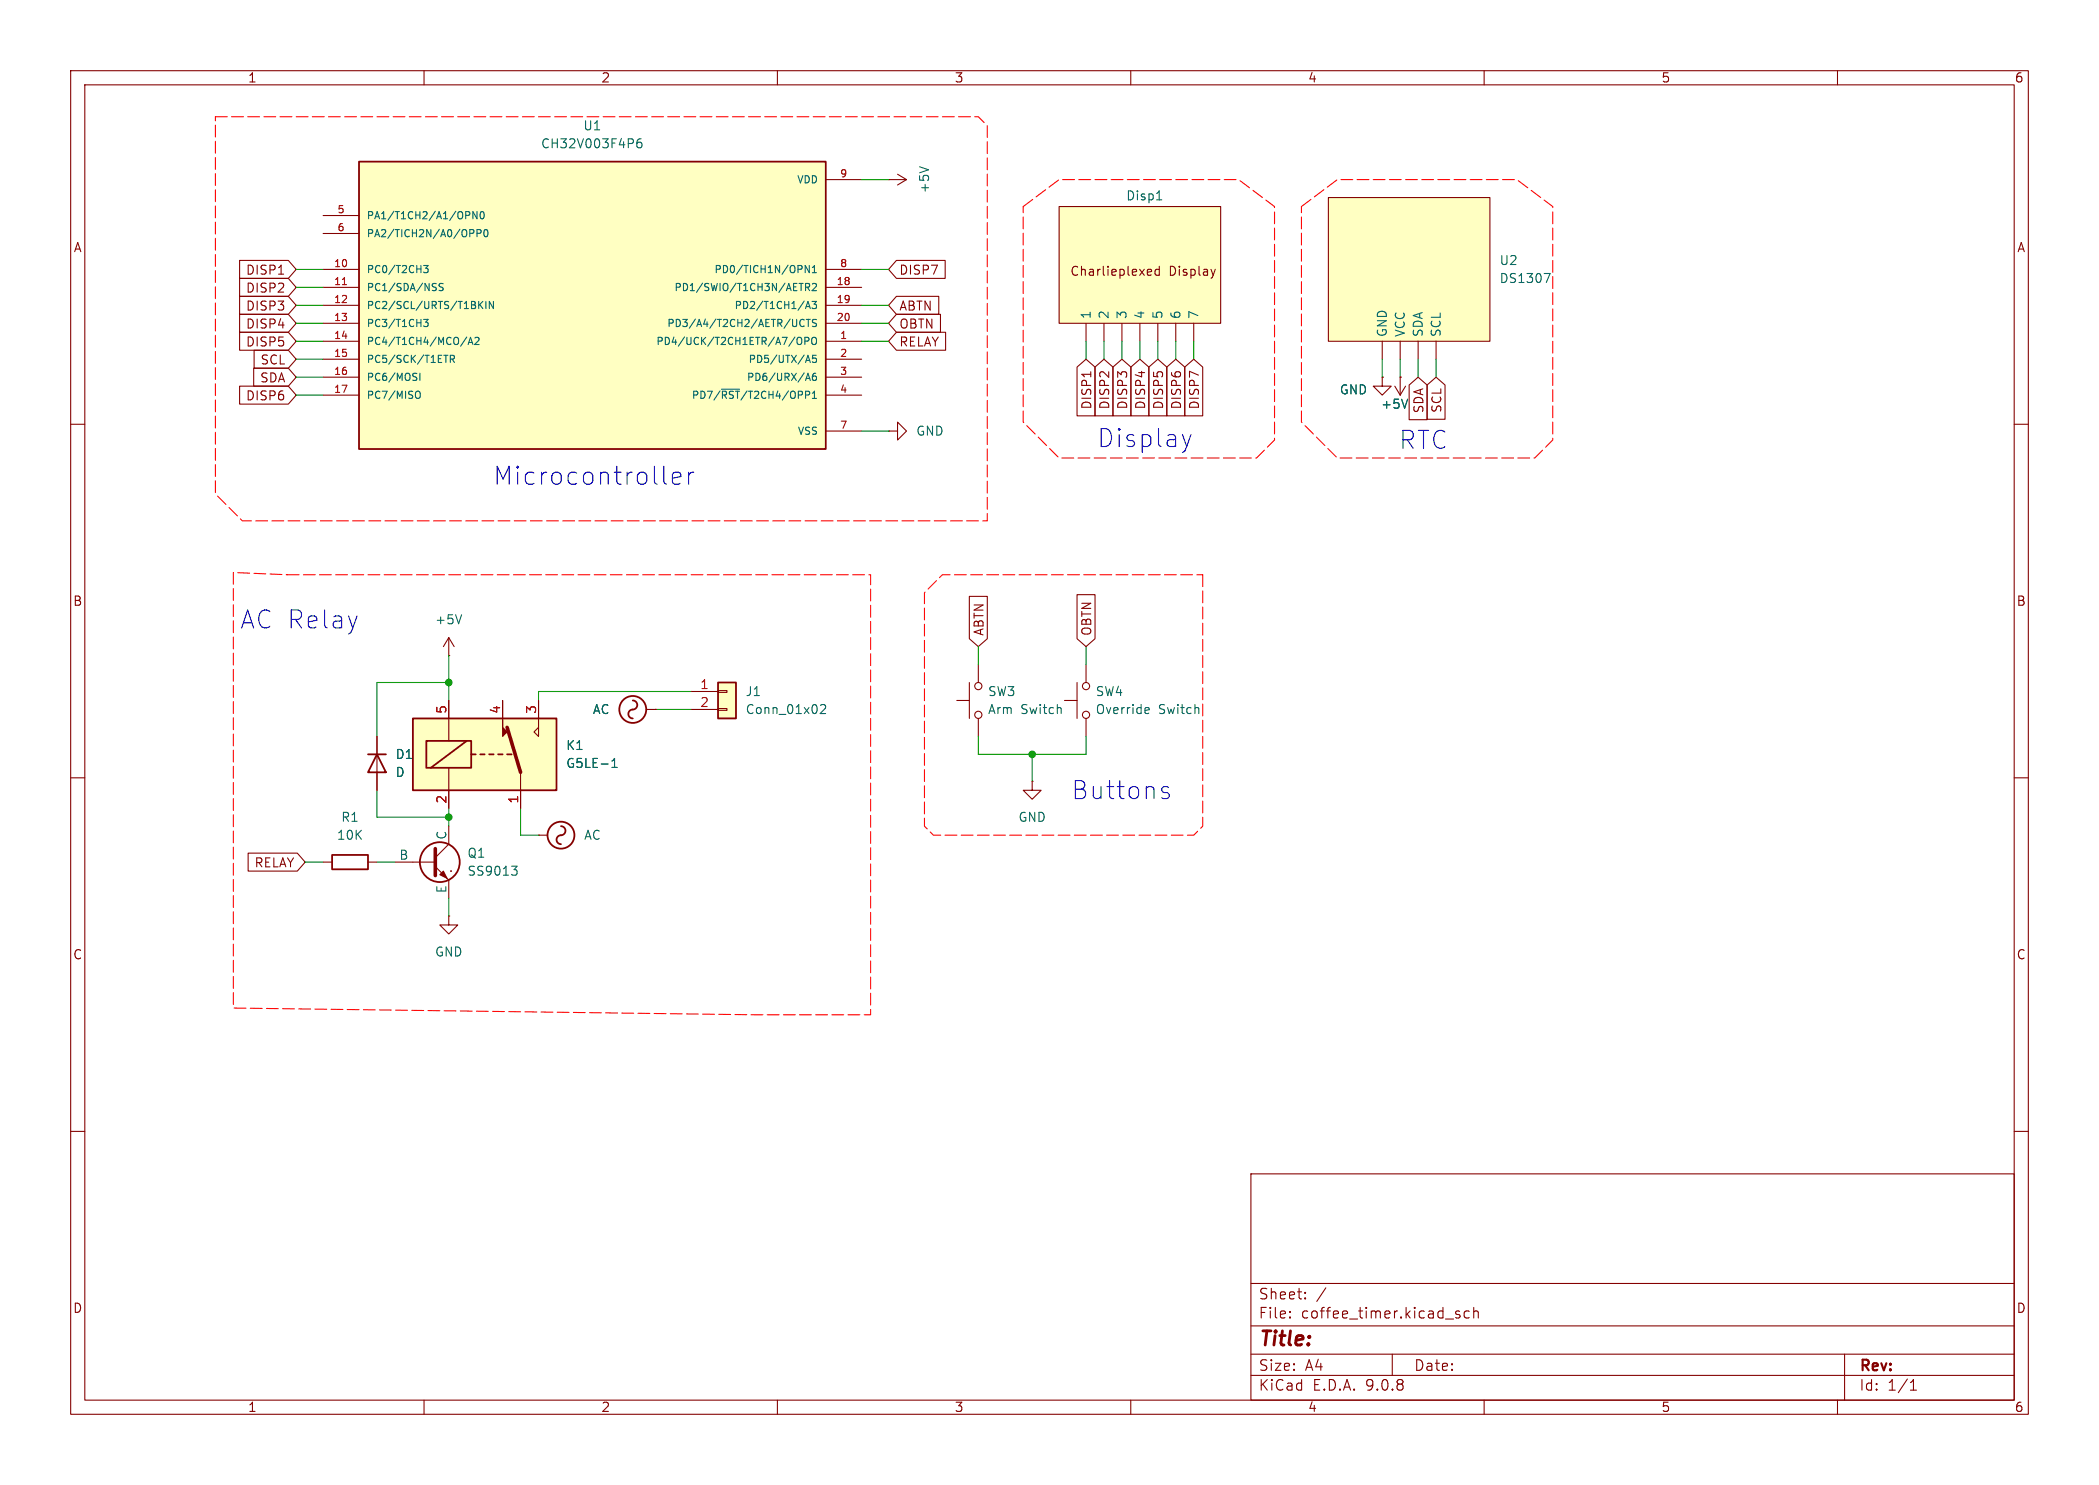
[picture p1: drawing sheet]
<svg xmlns="http://www.w3.org/2000/svg" width="297mm" height="210mm" viewBox="0 0 297 210" stroke-linecap="round" stroke-linejoin="round" font-family="sans-serif">
<g fill="none" stroke="#840000" stroke-width=".15">
<path d="M10 10h277v190h-277zM12 12h273v186h-273zM60 10v2M110 10v2M160 10v2M210 10v2M260 10v2M10 60h2M285 60h2M150.6 99.1h1.8M152.4 96.5v5.1M153.7 94v2.5"/>
<path d="M10 110h2M153.7 101.6v2.5M285 110h2M10 160h2M177 166h108v32h-108zM285 160h2M60 198v2M110 198v2M160 198v2M177 194.5h108M177 191.5h108M177 187.5h108"/>
<path d="M177 181.5h108M182.5 186.3h.1l-.1 .1M182.5 186.3v.1M182.5 185.5v.1M182.5 185.5h.1l-.1 .1M184.7 183.6v.1M184.7 183.6h-.1l.1 .1M184.7 182.8v.1M184.7 182.8h-.1l.1 .1M187.6 182.1l-1.3 2M197 191.5v3M206 185.8l.5 .2 .1 .2-.2 .2-.4-.1"/>
<path d="M206 185.5l.2-.1 .3 .1M207.9 185.5l-.4-.1-.3 .3v.4l.1 .2 .2 .1 .4-.1M208.5 185.5a.37 .37 0 0 1 .7 .1v.8M208.5 184.9v1.5M210 198v2M260 198v2M261 191.5v6.5M270.3 196.6h.9M270.3 195.5l.4-.4v1.5"/>
<circle cx="153.7" cy="97" r=".51"/>
<circle cx="153.7" cy="101.1" r=".51"/>
</g>
<path d="M162.2 100.1h.4v.3l-.6 .1M162.6 100.8l-.4 .1" fill="none" stroke="#006464" stroke-width=".15"/>
<path d="M50.8 22.9h66v40.6h-66z" fill="#ffffc2"/>
<path d="M50.8 22.9h66v40.6h-66z" fill="none" stroke="#840000" stroke-width=".25"/>
<g fill="none" stroke="#840000" stroke-width=".15">
<path d="M45.7 30.5h5.1M45.7 33h5.1M45.7 38.1h5.1M116.8 38.1h5.1M116.8 25.4h5.1M125.7 25.4h.1M125.7 25.4h2.6M127 24.6l1.3 .8M128.3 25.4l-1.3 .8M45.7 40.6h5.1M45.7 43.2h5.1M45.7 45.7h5.1"/>
<path d="M45.7 48.3h5.1M45.7 50.8h5.1M45.7 53.3h5.1M45.7 55.9h5.1M116.8 40.6h5.1M116.8 43.2h5.1M116.8 45.7h5.1M116.8 48.3h5.1M116.8 50.8h5.1M116.8 53.3h5.1M116.8 55.9h5.1M195.6 53.3v1.3h1.2l-1.2 1.3-1.3-1.3h1.3"/>
<path d="M195.6 53.3h.1M197.4 54.6l.7 1.3M198.1 53.3h.1M198.1 53.3v2.6M198.9 54.6l-.8 1.3M116.8 61h5.1M125.7 61h1.3v-1.3l1.3 1.3-1.3 1.2v-1.2M125.7 61h.1M135.4 99.1h1.8M137.2 96.5v5.1M138.4 94v2.5M138.4 101.6v2.5"/>
<path d="M146 110.5v1.3h1.3l-1.3 1.2-1.2-1.2h1.2M146 110.5h.1"/>
<circle cx="138.4" cy="97" r=".51"/>
<circle cx="138.4" cy="101.1" r=".51"/>
</g>
<g fill="none" stroke="#006464" stroke-width=".15">
<path d="M90.7 19.6a.5 .5 0 0 0-.6 .6v.5l.1 .1 .4 .1 .2-.1v-.4l-.1-.2-.3-.1-.3 .3M59.9 37.5h.7l-.4 .4 .3 .1v.5l-.1 .1-.5-.1M65.9 29.9h.4l.2 .2-.1 .3-.5 .1M66.5 32.5h.4l.2 .2-.1 .2-.5 .1M67.5 29.9v1l-.6-1v1M67.5 33l.5-.1 .1-.1-.1-.2-.5-.1v1M68 30l.2-.1a.54 .54 0 0 1 .3 .5 .54 .54 0 0 1-.3 .5l-.2-.1-.1-.2zM68.6 32.6l.1-.1a.54 .54 0 0 1 .4 .5 .54 .54 0 0 1-.4 .5l-.1-.1-.1-.3zM114.5 37.5v1.1l-.6-1.1v1.1M114.9 38.6h.6M114.9 37.8l.3-.3v1.1M130.1 23.6l1.3 .4"/>
<path d="M58.8 52.8h.2M58.9 55.4l.1-.1a.34 .34 0 0 1 .5 .4v.3a.34 .34 0 0 1-.2 .3 .34 .34 0 0 1-.4 0M58.9 53.4v.3M59.4 52.8v1M59.9 45.2h.7l-.4 .4h.3v.5l-.1 .1-.5-.1M61.5 40.6l.2 .2-.2 .3M61.6 40.1h.1M62.7 40.1h-.4l-.2 .2 .1 .2 .5 .2v.3l-.2 .1h-.4M62.8 50.2h.6M63.7 50.8l.5-.1 .1-.1v-.3l-.6-.1v1.1M64 50.8l.3 .5M66 47.7l-.8 1.3"/>
<path d="M66.2 48.7l.4-1 .3 1M66.3 48.4h.5M67.2 47.8l.4-.1 .2 .3-.6 .7h.6M67.7 42.6v1M67.9 43.1l.4 .5M68.3 42.6l-.6 .6M68.8 42.6v1M69.8 42.6v1l-.6-1v1M102.1 55h2.5M112.9 47.8l.1-.1a.34 .34 0 0 1 .4 .3v.4a.34 .34 0 0 1-.3 .3 .34 .34 0 0 1-.3-.3v-.4zM113.1 40.1h.5M113.8 45.3a.48 .48 0 0 0-.7 .3 .48 .48 0 0 0 .5 .6l.2-.1"/>
<path d="M113.9 48.2h.5l.1-.2-.1-.2-.5-.1v1M114 43.6l.3-1 .4 1M114 53.8l.3-1 .4 1M114 40.6h.5l.1-.2-.1-.2-.5-.1v1M114.1 45.2h.6M114.1 43.4h.5M114.1 51h.5M114.1 53.5h.5M114.2 40.6l.4 .5M114.3 50.2l.4 1.1M114.4 45.2v1M114.9 42.6h.6l-.3 .4 .3 .1v.4l-.2 .1-.4-.1"/>
<path d="M114.9 40.2l.4-.1 .2 .3-.6 .7h.6M114.9 56.3h.6M114.9 55.6l.3-.3v1M115 47.8l.1-.1a.34 .34 0 0 1 .4 .3v.4a.34 .34 0 0 1-.3 .3 .34 .34 0 0 1-.3-.3v-.4zM115.4 52.8h-.3a.68 .68 0 0 0 0 1l.4-.1v-.3l-.2-.2h-.3l-.1 .2M115.5 50.2h-.5l-.1 .5 .2-.1 .3 .1 .1 .1v.4l-.2 .1-.4-.1M115.5 45.2h-.4l-.2 .2 .1 .2 .5 .2v.3l-.2 .1-.4-.1M199.2 56.5l-.5 1.2"/>
</g>
<path d="M48.5 40.3h.5" fill="none" stroke="#a90000" stroke-width=".15"/>
<path d="M188 27.9h22.8v20.4h-22.8z" fill="#ffffc2"/>
<path d="M188 27.9h22.8v20.4h-22.8zM195.6 48.3v2.5M198.1 48.3v2.5M200.7 48.3v2.5M203.2 48.3v2.5" fill="none" stroke="#840000" stroke-width=".15"/>
<path d="M218.5 38.7h.8l-.5 1.2" fill="none" stroke="#006464" stroke-width=".15"/>
<path d="M149.9 29.2h22.8v16.5h-22.8z" fill="#ffffc2"/>
<g fill="none" stroke="#840000" stroke-width=".15">
<path d="M149.9 29.2h22.8v16.5h-22.8zM162.5 38.1h.4v.3l-.6 .1M162.9 38.9h-.4M164 38.1h-.3l-.3 .2v.4l.2 .2h.4M164 37.7v1.2M172 38.1l-.3 .8M153.7 45.7v2.6M156.2 45.7v2.6M158.7 45.7v2.6M161.3 45.7v2.6M163.8 45.7v2.6M166.4 45.7v2.6"/>
<path d="M168.9 45.7v2.6M63.5 116.8v2.6l-1.9 1.9M76.2 118.1h.1M76.2 118.1h1.3M55.9 121.9h5.7M61.6 122.6l1.9 1.9v2.5M63.8 123.2h.1"/>
</g>
<path d="M163.7 28.3h.7M72.4 122.5h.8l-.5 .5 .4 .1 .1 .4-.3 .3h-.3" fill="none" stroke="#006464" stroke-width=".15"/>
<path d="M61.6 120v3.8" fill="none" stroke="#840000" stroke-width=".51"/>
<g fill="none" stroke="#840000" stroke-width=".25">
<path d="M79.4 116.8a.67 .67 0 0 1 .6 .8 .67 .67 0 0 1-.8 .6 .63 .63 0 0 0-.4 .7 .63 .63 0 0 0 .6 .5"/>
<circle cx="79.4" cy="118.1" r="1.9"/>
<circle cx="62.2" cy="121.9" r="2.82"/>
</g>
<path d="M62.7 123.2l.5 1-1-.5z" fill="#840000" stroke="#840000" stroke-width=".15"/>
<path d="M58.4 101.6h20.3v10.2h-20.3z" fill="#ffffc2"/>
<g fill="none" stroke="#840000" stroke-width=".15">
<path d="M63.5 92.7h.1M63.5 90.2v2.5M63.5 99.1v5.7M63.5 90.2l-.8 1.2M63.5 90.2l.8 1.2M71.1 99.1v2.5M76.2 99.1v5l-.6-.6 .6-.6M53.3 104.1v7.7M63.5 108.6v5.7M73.7 109.2v5.1M45.7 121.9h1.3M52.1 121.9h1.2"/>
<path d="M63.5 129.5v1.3h1.3l-1.3 1.3-1.3-1.3h1.3M63.5 129.5h.1"/>
</g>
<path d="M52.1 106.7h2.5M53.3 106.7l1.3 2.5h-2.5zM58.4 101.6h20.3v10.2h-20.3zM60.3 104.8h6.4v3.8h-6.4zM66 104.8l-5 3.8M66.7 106.7h.6M67.9 106.7h.7M69.2 106.7h.6M70.5 106.7h.6M71.8 106.7h.6M47 120.9h5.1v2h-5.1z" fill="none" stroke="#840000" stroke-width=".25"/>
<path d="M71.1 101.6v1.3l.7 .6-.7 .6z" fill="#840000" stroke="#840000" stroke-width=".15"/>
<path d="M71.8 102.9l1.9 6.3" fill="none" stroke="#840000" stroke-width=".51"/>
<path d="M65.3 86.9l-.4 1.3M86.6 108.5h.7M86.6 107.6l.4-.3v1.2" fill="none" stroke="#006464" stroke-width=".15"/>
<path d="M101.6 96.5h2.5v5.1h-2.5z" fill="#ffffc2"/>
<g fill="none" stroke="#840000" stroke-width=".25">
<path d="M89.5 99.1a.67 .67 0 0 1 .7 .7 .67 .67 0 0 1-.9 .6 .63 .63 0 0 0-.4 .7 .63 .63 0 0 0 .6 .5M101.6 96.5h2.5v5.1h-2.5z"/>
<circle cx="89.5" cy="100.3" r="1.9"/>
</g>
<g fill="none" stroke="#840000" stroke-width=".15">
<path d="M33.9 36.8h6.9l1.1 1.3-1.1 1.3h-6.9zM33.9 39.4h6.9l1.1 1.2-1.1 1.3h-6.9zM39.4 38.8h.7M126.8 36.8h6.9v2.6h-6.9l-1.1-1.3zM33.9 47h6.9l1.1 1.3-1.1 1.2h-6.9zM33.9 44.4h6.9l1.1 1.3-1.1 1.3h-6.9zM33.9 41.9h6.9l1.1 1.3-1.1 1.3h-6.9zM33.9 54.6h6.9l1.1 1.3-1.1 1.3h-6.9zM35.9 52.1h4.9l1.1 1.2-1.1 1.3h-4.9zM36 49.5h4.8l1.1 1.3-1.1 1.3h-4.8zM126.8 41.9h6v2.6h-6l-1.1-1.3zM126.8 44.4h6.3v2.6h-6.3l-1.1-1.3z"/>
<path d="M126.8 47h7v2.5h-7l-1.1-1.2zM152.4 51.9l1.3-1.1 1.2 1.1v6.9h-2.5zM154.3 52.6v.7M154.9 51.9l1.3-1.1 1.3 1.1v6.9h-2.6zM157.5 51.9l1.2-1.1 1.3 1.1v6.9h-2.5zM160 51.9l1.3-1.1 1.3 1.1v6.9h-2.6zM162.6 51.9l1.2-1.1 1.3 1.1v6.9h-2.5zM165.1 51.9l1.3-1.1 1.2 1.1v6.9h-2.5zM167.6 51.9l1.3-1.1 1.3 1.1v6.9h-2.6zM195.6 53.3h.1M198.1 53.3h.1M199.4 54.5l1.3-1.2 1.2 1.2v4.9h-2.5z"/>
<path d="M201.9 54.5l1.3-1.2 1.3 1.2v4.8h-2.6zM63.5 99.1v2.5M71.1 99.1v2.5M76.2 99.1v2.5M97.8 97.8h3.8M101.6 97.7h1.3v.2h-1.3zM137.2 84.3h2.5v6l-1.3 1.1-1.2-1.1zM152.4 84.1h2.5v6.2l-1.2 1.1-1.3-1.1zM53.3 104.1v2.6M53.3 109.2v2.6M63.5 111.8v2.5M73.7 111.8v2.5"/>
<path d="M91.4 100.3h1.3M92.7 100.3h.1M97.8 100.3h3.8M101.6 100.2h1.3v.3h-1.3zM35.1 120.6h7l1.1 1.3-1.1 1.3h-7z"/>
</g>
<path d="M199.2 56.5l-.5 1.2M116.1 99.8l.2-.2h.3l.2 .2v.2v.2l-.8 .7h.8M86.6 108.5h.7M86.6 107.6l.4-.3v1.2" fill="none" stroke="#006464" stroke-width=".15"/>
<path d="M30.5 16.5h107.9l1.3 1.3v55.9h-105.4l-3.8-3.8v-53.4M144.8 29.2l5.1-3.8h25.4l5 3.8v33l-2.5 2.6h-27.9l-5.1-5.1v-30.5M184.1 29.2l5.1-3.8h25.4l5.1 3.8v33l-2.5 2.6h-28l-5.1-5.1v-30.5M40.6 81.3h82.6v62.2h-16.5l-73.7-.9v-61.6l7.6 .3M170.2 81.3v35.5l-1.3 1.3h-36.8l-1.3-1.3v-33l2.5-2.5h36.9" fill="none" stroke="#f00" stroke-width=".15" stroke-dasharray="1.7 .6"/>
<g fill="none" stroke="#009600" stroke-width=".15">
<path d="M41.9 38.1h3.8M121.9 38.1h3.8M121.9 25.4h3.8M41.9 45.7h3.8M41.9 55.9h3.8M41.9 53.3h3.8M41.9 40.6h3.8M41.9 48.3h3.8M41.9 43.2h3.8M41.9 50.8h3.8M121.9 45.7h3.8M121.9 48.3h3.8"/>
<path d="M121.9 43.2h3.8M153.7 48.3v2.5M156.2 48.3v2.5M158.7 48.3v2.5M161.3 48.3v2.5M163.8 48.3v2.5M166.4 48.3v2.5M168.9 48.3v2.5M195.6 50.8v2.5M198.1 50.8v2.5M200.7 50.8v2.5M203.2 50.8v2.5"/>
<path d="M121.9 61h3.8M63.5 96.5h-10.2v7.6M63.5 92.7v6.4M97.8 97.8h-21.6v1.3M138.4 91.4v2.6M153.7 91.4v2.6M53.3 111.8v3.8h10.2M63.5 114.3v2.5M73.7 114.3v3.8h2.5M92.7 100.3h5.1M138.4 104.1v2.6h15.3v-2.6M146 106.7v3.8"/>
<path d="M43.2 121.9h2.5M53.3 121.9h2.6M63.5 127v2.5"/>
</g>
<path d="M94.1 68.4l.2 .1M95.1 67.6l1.3-.2-.2-.5-.2-.1h-.5l-.2 .1-.2 .3v.9l.2 .3 .2 .1h.5l.2-.1M97.4 66.8v1.7M98.2 66.8a.65 .65 0 0 0-.8 .5M168.5 61.5l-.6 1.6M164.5 112l.2 .1h.4l.2 .1 .2 .2-.2 .4-.2 .1h-.5M164.5 111.4l.2-.2h.4l.2 .2" fill="none" stroke="#0000c2" stroke-width=".15"/>
<g fill="#009600" stroke="#009600" stroke-width=".15">
<circle cx="63.5" cy="96.5" r=".46"/>
<circle cx="63.5" cy="115.6" r=".46"/>
<circle cx="146" cy="106.7" r=".46"/>
</g>
<g font-size="3.5" fill="#0000c2">
<text x="155.2" y="63.5">Display</text>
<text x="197.9" y="63.7">RTC</text>
<text x="69.8" y="68.8">Microcontroller</text>
<text x="34" y="89.1">AC Relay</text>
<text x="151.6" y="113.3">Buttons</text>
</g>
<text font-size="2.8" fill="#840000" x="178" y="190.9">Title:</text>
<g font-size="2.1" fill="#840000">
<text x="178" y="184">Sheet:</text>
<text x="178" y="186.7">File:</text>
<text x="184.1" y="186.7">coffee_timer.kicad_sch</text>
<text x="178" y="196.9">KiCad</text>
<text x="178" y="194.1">Size:</text>
<text x="184.7" y="194.1">A4</text>
<text x="185.7" y="196.9">E.D.A.</text>
<text x="193.3" y="196.9">9.0.8</text>
<text x="200" y="194.1">Date:</text>
<text x="263" y="194.3">Rev:</text>
<text x="263" y="196.9">Id:</text>
<text x="267.1" y="196.9">1/1</text>
</g>
<g font-size="1.8" fill="#840000">
<text x="35" y="11.9">1</text>
<text x="85" y="11.9">2</text>
<text x="135" y="11.9">3</text>
<text x="185" y="11.9">4</text>
<text x="235" y="11.9">5</text>
<text x="285" y="11.9">6</text>
<text x="10.3" y="35.9">A</text>
<text x="285.3" y="35.9">A</text>
<text x="34.7" y="39.1">DISP1</text>
<text x="34.7" y="41.6">DISP2</text>
<text x="127.2" y="39.1">DISP7</text>
<text x="151.4" y="39.2">Charlieplexed</text>
<text x="165.4" y="39.2">Display</text>
<text x="34.7" y="46.7">DISP4</text>
<text x="34.7" y="44.1">DISP3</text>
<text x="127.2" y="44.1">ABTN</text>
<text x="127.2" y="46.7">OBTN</text>
<text x="34.7" y="49.2">DISP5</text>
<text x="36.8" y="51.8">SCL</text>
<text x="127.2" y="49.2">RELAY</text>
<text x="34.7" y="56.8">DISP6</text>
<text x="36.7" y="54.3">SDA</text>
<text x="154.6" y="58" transform="rotate(-90 154.6 58)">DISP1</text>
<text x="157.2" y="58" transform="rotate(-90 157.2 58)">DISP2</text>
<text x="159.7" y="58" transform="rotate(-90 159.7 58)">DISP3</text>
<text x="162.2" y="58" transform="rotate(-90 162.2 58)">DISP4</text>
<text x="164.8" y="58" transform="rotate(-90 164.8 58)">DISP5</text>
<text x="167.3" y="58" transform="rotate(-90 167.3 58)">DISP6</text>
<text x="169.9" y="58" transform="rotate(-90 169.9 58)">DISP7</text>
<text x="201.6" y="58.5" transform="rotate(-90 201.6 58.5)">SDA</text>
<text x="204.2" y="58.5" transform="rotate(-90 204.2 58.5)">SCL</text>
<text x="10.3" y="85.9">B</text>
<text x="285.3" y="85.9">B</text>
<text x="139.4" y="90" transform="rotate(-90 139.4 90)">ABTN</text>
<text x="154.6" y="90" transform="rotate(-90 154.6 90)">OBTN</text>
<text x="35.9" y="122.9">RELAY</text>
<text x="10.3" y="135.9">C</text>
<text x="285.3" y="135.9">C</text>
<text x="10.3" y="185.9">D</text>
<text x="285.3" y="185.9">D</text>
<text x="35" y="199.9">1</text>
<text x="85" y="199.9">2</text>
<text x="135" y="199.9">3</text>
<text x="185" y="199.9">4</text>
<text x="235" y="199.9">5</text>
<text x="285" y="199.9">6</text>
</g>
<g font-size="1.8" fill="#006464">
<text x="76.5" y="21.2">CH32V003F4P6</text>
<text x="82.4" y="18.6">U1</text>
<text x="131.7" y="27.4" transform="rotate(-90 131.7 27.4)">+5V</text>
<text x="159.3" y="28.5">Disp1</text>
<text x="212.1" y="40.2">DS1307</text>
<text x="212.1" y="37.7">U2</text>
<text x="154.5" y="45.2" transform="rotate(-90 154.5 45.2)">1</text>
<text x="157.1" y="45.2" transform="rotate(-90 157.1 45.2)">2</text>
<text x="159.6" y="45.2" transform="rotate(-90 159.6 45.2)">3</text>
<text x="162.2" y="45.2" transform="rotate(-90 162.2 45.2)">4</text>
<text x="164.7" y="45.2" transform="rotate(-90 164.7 45.2)">5</text>
<text x="167.2" y="45.2" transform="rotate(-90 167.2 45.2)">6</text>
<text x="169.8" y="45.2" transform="rotate(-90 169.8 45.2)">7</text>
<text x="196.4" y="47.8" transform="rotate(-90 196.4 47.8)">GND</text>
<text x="199" y="47.8" transform="rotate(-90 199 47.8)">VCC</text>
<text x="201.5" y="47.8" transform="rotate(-90 201.5 47.8)">SDA</text>
<text x="204.1" y="47.8" transform="rotate(-90 204.1 47.8)">SCL</text>
<text x="189.5" y="56">GND</text>
<text x="195.3" y="58">+5V</text>
<text x="129.5" y="61.8">GND</text>
<text x="61.5" y="88.5">+5V</text>
<text x="83.8" y="101.2">AC</text>
<text x="105.4" y="98.7">J1</text>
<text x="105.4" y="101.2">Conn_01x02</text>
<text x="139.7" y="98.7">SW3</text>
<text x="139.7" y="101.2">Arm</text>
<text x="144.4" y="101.2">Switch</text>
<text x="154.9" y="98.7">SW4</text>
<text x="154.9" y="101.2">Override</text>
<text x="163.9" y="101.2">Switch</text>
<text x="55.9" y="107.5">D1</text>
<text x="80" y="106.3">K1</text>
<text x="55.9" y="110.1">D</text>
<text x="80" y="108.8">G5LE-1</text>
<text x="47.6" y="119">10K</text>
<text x="48.2" y="116.4">R1</text>
<text x="63.2" y="118.8" transform="rotate(-90 63.2 118.8)">C</text>
<text x="82.6" y="119">AC</text>
<text x="144" y="116.4">GND</text>
<text x="56.4" y="121.7">B</text>
<text x="66" y="121.5">Q1</text>
<text x="66" y="124.1">SS9013</text>
<text x="63.2" y="126.4" transform="rotate(-90 63.2 126.4)">E</text>
<text x="61.5" y="135.5">GND</text>
</g>
<g font-size="1.8" fill="#a90000">
<text x="63.2" y="101" transform="rotate(-90 63.2 101)">5</text>
<text x="70.9" y="101" transform="rotate(-90 70.9 101)">4</text>
<text x="75.9" y="101" transform="rotate(-90 75.9 101)">3</text>
<text x="99" y="97.5">1</text>
<text x="99" y="100.1">2</text>
<text x="63.2" y="113.7" transform="rotate(-90 63.2 113.7)">2</text>
<text x="73.4" y="113.7" transform="rotate(-90 73.4 113.7)">1</text>
</g>
<g font-size="1.4" fill="#006464">
<text x="112.7" y="26.1">VDD</text>
<text x="51.8" y="31.2">PA1/T1CH2/A1/OPN0</text>
<text x="51.8" y="33.8">PA2/TICH2N/A0/OPP0</text>
<text x="51.8" y="38.8">PC0/T2CH3</text>
<text x="51.8" y="41.4">PC1/SDA/NSS</text>
<text x="95.3" y="41.4">PD1/SWIO/T1CH3N/AETR2</text>
<text x="101" y="38.8">PD0/TICH1N/OPN1</text>
<text x="51.8" y="43.9">PC2/SCL/URTS/T1BKIN</text>
<text x="51.8" y="46.5">PC3/T1CH3</text>
<text x="94.3" y="46.5">PD3/A4/T2CH2/AETR/UCTS</text>
<text x="103.8" y="43.9">PD2/T1CH1/A3</text>
<text x="51.8" y="49">PC4/T1CH4/MCO/A2</text>
<text x="51.8" y="51.5">PC5/SCK/T1ETR</text>
<text x="92.7" y="49">PD4/UCK/T2CH1ETR/A7/OPO</text>
<text x="105.8" y="51.5">PD5/UTX/A5</text>
<text x="51.8" y="54.1">PC6/MOSI</text>
<text x="51.8" y="56.6">PC7/MISO</text>
<text x="97.8" y="56.6">PD7/~{RST}/T2CH4/OPP1</text>
<text x="105.6" y="54.1">PD6/URX/A6</text>
<text x="112.8" y="61.7">VSS</text>
</g>
<g font-size="1.4" fill="#a90000">
<text x="118.8" y="25.1">9</text>
<text x="47.6" y="30.2">5</text>
<text x="47.6" y="32.8">6</text>
<text x="47.2" y="37.8">10</text>
<text x="47.2" y="40.4">11</text>
<text x="118.3" y="40.4">18</text>
<text x="118.8" y="37.8">8</text>
<text x="47.2" y="42.9">12</text>
<text x="47.2" y="45.5">13</text>
<text x="118.3" y="42.9">19</text>
<text x="118.3" y="45.5">20</text>
<text x="47.2" y="48">14</text>
<text x="47.2" y="50.5">15</text>
<text x="47.2" y="53.1">16</text>
<text x="118.8" y="48">1</text>
<text x="118.8" y="50.5">2</text>
<text x="118.8" y="53.1">3</text>
<text x="47.2" y="55.6">17</text>
<text x="118.8" y="55.6">4</text>
<text x="118.8" y="60.7">7</text>
</g>
</svg>
